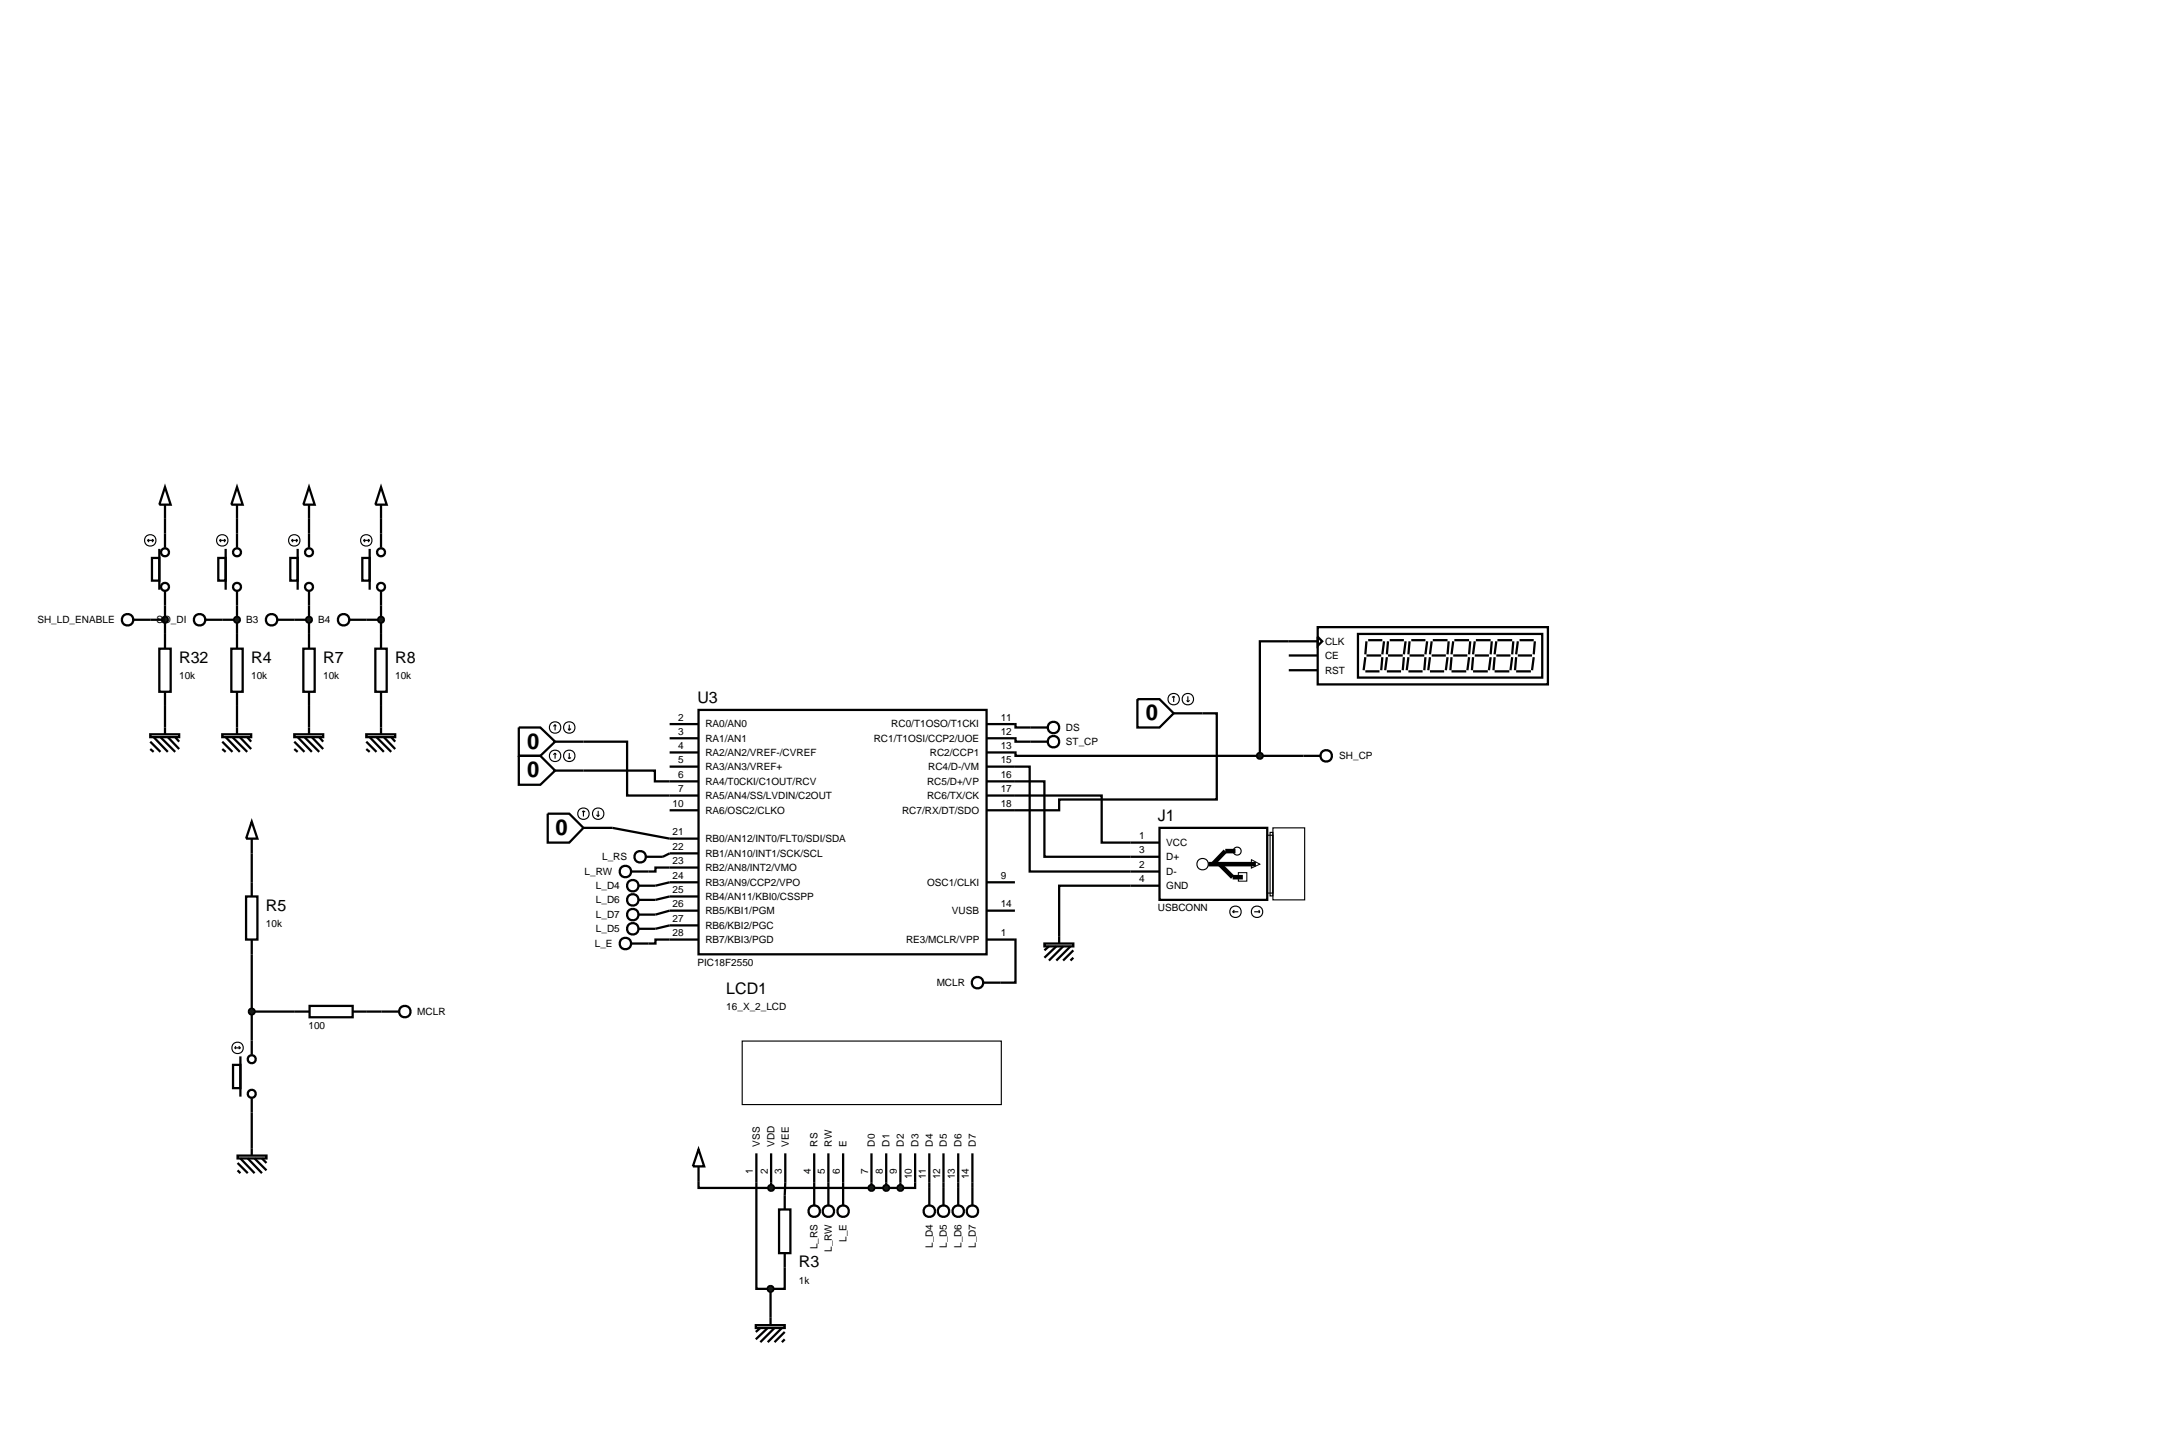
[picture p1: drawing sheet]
<svg xmlns="http://www.w3.org/2000/svg" width="384mm" height="257mm" viewBox="0 0 384 257" stroke-linecap="round" stroke-linejoin="round" font-family="sans-serif">
<g fill="none" stroke="#000" stroke-width=".4">
<path d="M26.8 98.4h1.3v4h-1.3zM28.1 96.8v7.2M29.1 85.9l1 3.1h-2zM29.1 89v7.6M41.8 91.5v2.6M54.5 91.5v2.6M67.2 91.5v2.6M23.5 109.3h5.6M28.1 114.4h2v7.6h-2zM29.1 104.2v10.2M39.2 109.3h2.6M41.8 106.8v5"/>
<path d="M51.9 109.3h2.6M54.5 106.8v5M64.6 109.3h2.6M67.2 106.8v5M227.3 113.1h-5.1v20.2M26.5 129.5h5.1v.5h-5.1zM26.5 130.8l1.8 1.8M26.5 132.1l.6 .5M27.1 130l2.5 2.6M28.3 130l2.6 2.6M29.1 122v7.5M29.6 130l2 2.1"/>
<path d="M30.9 130l.7 .8M41.8 124.5v3.8M54.5 124.5v3.8M67.2 124.5v3.8M102.9 130.8h7.7v9.5h7.5M102.9 135.9h12.6v1.9h2.6M179 137.8h5.2v13.3h15.2M179 135.2h2.6v18.5h17.8M179 130.2h.1v.6h2.6M179 127.7h.1v.6h2.6M179 132.7h.1v.6h43.1M212.1 125.8h2.5v15.2h-27.8v1.9h-7.8"/>
<path d="M222.2 133.3h7.7M44.4 150.5v5.1M108 146l10.1 1.9M118.1 153h-2.5v.7h-1.2M118.1 158.1l-2.5 .6M118.1 155.6l-2.5 .6M118.1 150.5l-1.2 .6M179 140.3h15.3v8.3h5.1M199.4 156.2h-12.6v8.9M44.4 168.3v15.2M44.4 178.4h7.6M64.7 178.4h2.6"/>
<path d="M118.1 165.7h-2.5v.7h-1.2M118.1 160.6l-2.5 .7M118.1 163.2l-2.5 .6M179 165.7h.1v7.6h-2.6M44.4 196.2v6.3M123.2 205.7v3.8h12.8M123.2 202.7l1 3h-2zM133.4 203.4v23.9h2.5M136 203.4v6.1M136 209.5h22.8M137.4 213.3h2v7.7h-2zM138.5 203.4l-.1 9.9"/>
<path d="M143.6 203.4v6.1M146.1 203.4v6.1M148.7 203.4v6.1M153.7 203.4v6.1M156.3 203.4v6.1M158.8 203.4v6.1M161.4 203.4v6.1h-2.6M163.9 203.4v6.1M166.4 203.4v6.1M169 203.4v6.1M171.5 203.4v6.1M133.3 233.7h5.1v.5h-5.1z"/>
<path d="M134.1 234.2l-.8 .7M135.4 234.2l-2.1 2M135.9 227.3v6.4M136.6 234.2l-2.5 2.5M137.9 234.2l-2.5 2.5M138.4 221v6.3h-2.5M138.4 234.9l-1.8 1.8M138.4 236.2l-.5 .5"/>
<circle cx="29.1" cy="97.4" r=".7"/>
<circle cx="22.5" cy="109.3" r="1.01"/>
<circle cx="29.1" cy="103.5" r=".7"/>
</g>
<g fill="none" stroke="#000" stroke-width=".2">
<path d="M26 95.3h1.1M26 95.3l.3 .3M26.3 95.1l-.3 .2M26.8 95.1l.3 .2M27.1 95.3l-.3 .3M130.9 183.6h45.7v11.2h-45.7z"/>
<circle cx="26.5" cy="95.3" r="1.01"/>
</g>
<path d="M28.8 108.9l.3-.1-.5 .5zM29.1 108.8l.4 .2 .1 .3zM29.1 109.8l.5-.5-.2 .4zM28.6 109.3l.5 .5-.4-.2z" fill="#004000" stroke="#000" stroke-width=".4"/>
<path d="M29.1 108.8l.5 .5-.5 .5-.5-.5z" fill="#004000"/>
<g fill="none" stroke="#000" stroke-width=".4">
<path d="M43.4 158.1h2v7.6h-2zM44.4 144.9l1 3h-2zM44.4 147.9v2.6M44.4 155.6v2.5M44.4 165.7v2.6M52 178.4h2.6M54.6 177.4h7.6v2h-7.6zM62.2 178.4h2.5M41.1 187.8h1.3v4.1h-1.3zM42.4 186.3v7.1M44.4 183.5v2.5M44.4 193.7v2.5"/>
<path d="M41.9 203.8h5.1v.5h-5.1zM41.9 205.1l1.8 1.8M41.9 206.4l.5 .5M42.4 204.3l2.5 2.6M43.7 204.3l2.5 2.6M44.4 202.5v1.3M44.9 204.3l2.1 2.1M46.2 204.3l.8 .8"/>
<circle cx="44.4" cy="192.9" r=".7"/>
<circle cx="44.4" cy="186.8" r=".7"/>
</g>
<g fill="none" stroke="#000" stroke-width=".2">
<path d="M41.4 184.8h1M41.4 184.8l.2 .2M41.6 184.5l-.2 .3M42.1 184.5l.3 .3M42.4 184.8l-.3 .2"/>
<circle cx="41.9" cy="184.8" r="1.01"/>
</g>
<path d="M44.1 178l.3-.1-.5 .5zM44.4 177.9l.4 .2 .1 .3zM44.4 178.9l.5-.5-.2 .4zM43.9 178.4l.5 .5-.4-.2z" fill="#004000" stroke="#000" stroke-width=".4"/>
<path d="M44.4 177.9l.5 .5-.5 .5-.5-.5z" fill="#004000"/>
<g fill="none" stroke="#000" stroke-width=".4">
<path d="M38.5 98.4h1.3v4h-1.3zM39.8 96.8v7.2M41.8 85.9l1 3.1h-2zM41.8 89v2.5M41.8 94.1v2.5M36.2 109.3h3M40.8 114.4h2v7.6h-2zM41.8 104.2v2.6M41.8 111.8v2.6M39.2 129.5h5.1v.5h-5.1zM39.2 130.8l1.8 1.8M39.2 132.1l.6 .5"/>
<path d="M39.8 130l2.5 2.6M41 130l2.6 2.6M41.8 122v2.5M41.8 128.3v1.2M42.3 130l2 2.1M43.6 130l.7 .8M67.3 178.4h3"/>
<circle cx="41.8" cy="97.4" r=".7"/>
<circle cx="35.2" cy="109.3" r="1.01"/>
<circle cx="41.8" cy="103.5" r=".7"/>
<circle cx="71.4" cy="178.4" r="1.01"/>
</g>
<g fill="none" stroke="#000" stroke-width=".2">
<path d="M38.7 95.3h1.1M38.7 95.3l.3 .3M39 95.1l-.3 .2M39.5 95.1l.3 .2M39.8 95.3l-.3 .3"/>
<circle cx="39.2" cy="95.3" r="1.01"/>
</g>
<path d="M41.5 108.9l.3-.1-.5 .5zM41.8 108.8l.4 .2 .1 .3zM41.8 109.8l.5-.5-.2 .4zM41.3 109.3l.5 .5-.4-.2z" fill="#004000" stroke="#000" stroke-width=".4"/>
<path d="M41.8 108.8l.5 .5-.5 .5-.5-.5z" fill="#004000"/>
<g fill="none" stroke="#000" stroke-width=".4">
<path d="M51.2 98.4h1.3v4h-1.3zM52.5 96.8v7.2M54.5 85.9l1 3.1h-2zM54.5 89v2.5M54.5 94.1v2.5M48.9 109.3h3M53.5 114.4h2v7.6h-2zM54.5 104.2v2.6M54.5 111.8v2.6M51.9 129.5h5.1v.5h-5.1zM51.9 130.8l1.8 1.8M51.9 132.1l.6 .5"/>
<path d="M52.5 130l2.5 2.6M53.7 130l2.6 2.6M54.5 122v2.5M54.5 128.3v1.2M55 130l2 2.1M56.3 130l.7 .8"/>
<circle cx="54.5" cy="97.4" r=".7"/>
<circle cx="47.9" cy="109.3" r="1.01"/>
<circle cx="54.5" cy="103.5" r=".7"/>
</g>
<g fill="none" stroke="#000" stroke-width=".2">
<path d="M51.4 95.3h1.1M51.4 95.3l.3 .3M51.7 95.1l-.3 .2M52.2 95.1l.3 .2M52.5 95.3l-.3 .3"/>
<circle cx="51.9" cy="95.3" r="1.01"/>
</g>
<path d="M54.2 108.9l.3-.1-.5 .5zM54.5 108.8l.4 .2 .1 .3zM54.5 109.8l.5-.5-.2 .4zM54 109.3l.5 .5-.4-.2z" fill="#004000" stroke="#000" stroke-width=".4"/>
<path d="M54.5 108.8l.5 .5-.5 .5-.5-.5z" fill="#004000"/>
<g fill="none" stroke="#000" stroke-width=".4">
<path d="M63.9 98.4h1.3v4h-1.3zM65.2 96.8v7.2M67.2 85.9l1 3.1h-2zM67.2 89v2.5M67.2 94.1v2.5M61.6 109.3h3M66.2 114.4h2v7.6h-2zM67.2 104.2v2.6M67.2 111.8v2.6M64.6 129.5h5.1v.5h-5.1zM64.6 130.8l1.8 1.8M64.6 132.1l.6 .5"/>
<path d="M65.2 130l2.5 2.6M66.4 130l2.6 2.6M67.2 122v2.5M67.2 128.3v1.2M67.7 130l2 2.1M69 130l.7 .8"/>
<circle cx="67.2" cy="97.4" r=".7"/>
<circle cx="60.6" cy="109.3" r="1.01"/>
<circle cx="67.2" cy="103.5" r=".7"/>
</g>
<g fill="none" stroke="#000" stroke-width=".2">
<path d="M64.1 95.3h1.1M64.1 95.3l.3 .3M64.4 95.1l-.3 .2M64.9 95.1l.3 .2M65.2 95.3l-.3 .3"/>
<circle cx="64.6" cy="95.3" r="1.01"/>
</g>
<path d="M66.9 108.9l.3-.1-.5 .5zM67.2 108.8l.4 .2 .1 .3zM67.2 109.8l.5-.5-.2 .4zM66.7 109.3l.5 .5-.4-.2z" fill="#004000" stroke="#000" stroke-width=".4"/>
<path d="M67.2 108.8l.5 .5-.5 .5-.5-.5z" fill="#004000"/>
<g fill="none" stroke="#000" stroke-width=".4">
<path d="M143.6 209.5v3.1M146.1 209.5v3.1M148.7 209.5v3.1"/>
<circle cx="143.6" cy="213.6" r="1.01"/>
<circle cx="146.1" cy="213.6" r="1.01"/>
<circle cx="148.7" cy="213.6" r="1.01"/>
</g>
<g fill="#004000" stroke="#000" stroke-width=".4">
<path d="M135.5 227l.4-.2-.5 .5zM135.9 226.8l.4 .2 .1 .3zM135.9 227.8l.5-.5-.2 .4zM135.4 227.3l.5 .5-.3-.1z"/>
<path d="M135.6 209.2l.4-.2-.5 .5zM136 209l.3 .1 .2 .4zM136.5 209.5l-.1 .3-.4 .2zM135.5 209.5l.5 .5-.4-.2z"/>
<path d="M153.4 209.1l.3-.1-.5 .5zM153.7 209l.3 .1 .2 .4zM154.2 209.5l-.1 .3-.4 .2zM153.2 209.5l.5 .5-.4-.2z"/>
<path d="M156 209.1l.3-.1-.5 .5zM156.3 209l.3 .1 .2 .4zM156.8 209.5l-.2 .4-.3 .1zM155.8 209.5l.5 .5-.4-.2z"/>
<path d="M158.4 209.2l.4-.2-.5 .5zM158.8 209l.3 .1 .2 .4zM159.3 209.5l-.1 .3-.4 .2zM158.3 209.5l.5 .5-.3-.1z"/>
</g>
<g fill="#004000">
<path d="M135.9 226.8l.5 .5-.5 .5-.5-.5z"/>
<path d="M135.5 209.5l.5-.5 .5 .5-.5 .5z"/>
<path d="M153.7 209l.5 .5-.5 .5-.5-.5z"/>
<path d="M156.3 209l.5 .5-.5 .5-.5-.5z"/>
<path d="M158.3 209.5l.5-.5 .5 .5-.5 .5z"/>
</g>
<g fill="none" stroke="#000" stroke-width=".4">
<path d="M227.3 115.6h5.1M227.3 118.2h5.1M227.3 113.1h5.1M232.4 110.6h40.6v10.1h-40.6zM232.4 112.3l.8 .8-.8 .8zM239.5 111.8h32.5v7.7h-32.5zM240.8 115.9l-.3 2.3M240.8 118.4h2.5M241 113.1l-.2 2.3M241 115.6h2.6M241.3 112.9h2.5M243.8 115.9l-.2 2.3"/>
<path d="M244.1 113.1l-.3 2.3M244.6 118.4h2.5M244.6 115.9l-.3 2.3M244.8 115.6h2.6M244.8 113.1l-.2 2.3M245.1 112.9h2.5M247.6 115.9l-.2 2.3M247.9 113.1l-.3 2.3M248.4 118.4h2.5M248.4 115.9l-.3 2.3M248.6 115.6h2.6M248.6 113.1l-.2 2.3"/>
<path d="M248.9 112.9h2.5M251.4 115.9l-.2 2.3M251.7 113.1l-.3 2.3M252.2 118.4h2.5M252.2 115.9l-.3 2.3M252.5 115.6h2.5M252.5 113.1l-.3 2.3M252.7 112.9h2.6M255.3 115.9l-.3 2.3M255.5 113.1l-.2 2.3M256 118.4h2.6M256 115.9l-.2 2.3"/>
<path d="M256.3 115.6h2.5M256.3 113.1l-.3 2.3M256.5 112.9h2.6M259.1 115.9l-.3 2.3M259.3 113.1l-.2 2.3M259.8 118.4h2.6M259.8 115.9l-.2 2.3M260.1 115.6h2.5M260.1 113.1l-.3 2.3M260.3 112.9h2.6M262.9 115.9l-.3 2.3M263.1 113.1l-.2 2.3"/>
<path d="M263.6 118.4h2.6M263.6 115.9l-.2 2.3M263.9 115.6h2.5M263.9 113.1l-.3 2.3M264.1 112.9h2.6M266.7 115.9l-.3 2.3M266.9 113.1l-.2 2.3M267.4 118.4h2.6M267.4 115.9l-.2 2.3M267.7 115.6h2.5M267.7 113.1l-.3 2.3M268 112.9h2.5"/>
<path d="M270.5 115.9l-.3 2.3M270.7 113.1l-.2 2.3M118.1 127.7h5.1M118.1 130.2h5.1M118.1 132.7h5.1M118.1 135.2h5.1M118.1 137.8h5.1M123.2 125.2h50.8v43.1h-50.8zM174 127.7h5M174 130.2h5M174 132.7h5M174 135.2h5"/>
<path d="M174 137.8h5M181.7 130.8h3M181.7 128.3h3M200.6 123.3h3.9l2.5 2.5-2.5 2.5h-3.9zM207 125.8h5.1M229.9 133.3h3M96.6 143.5h3.8l2.5 2.5-2.5 2.6h-3.8zM102.9 146h5.1M111.3 153.7h3.1M112.6 156.2h3M112.6 158.7h3M113.9 151.1h3"/>
<path d="M118.1 140.3h5.1M118.1 142.9h5.1M118.1 155.6h5.1M118.1 147.9h5.1M118.1 150.5h5.1M118.1 153h5.1M118.1 158.1h5.1M174 140.3h5M174 142.9h5M174 155.6h5M199.4 148.6h5.1M199.4 151.1h5.1"/>
<path d="M199.4 153.7h5.1M199.4 156.2h5.1M204.5 146h19v12.7h-19zM111.3 166.4h3.1M112.6 161.3h3M112.6 163.8h3M118.1 160.6h5.1M118.1 163.2h5.1M118.1 165.7h5.1M173.5 173.3h3M174 160.6h5M174 165.7h5"/>
<path d="M184.2 166.4h5.1v.5h-5.1zM185 166.9l-.8 .7M186.3 166.9l-2.1 2M186.8 165.1v1.3M187.5 166.9l-2.5 2.5M188.8 166.9l-2.5 2.5M189.3 167.6l-1.8 1.8M189.3 168.9l-.5 .5M163.9 209.5v3.1M166.4 209.5v3.1M169 209.5v3.1M171.5 209.5v3.1"/>
<circle cx="185.8" cy="130.8" r="1.01"/>
<circle cx="185.8" cy="128.3" r="1.01"/>
<circle cx="233.9" cy="133.3" r="1.01"/>
<circle cx="110.3" cy="153.7" r="1.01"/>
<circle cx="111.6" cy="158.7" r="1.01"/>
<circle cx="111.6" cy="156.2" r="1.01"/>
<circle cx="112.9" cy="151.1" r="1.01"/>
<circle cx="110.3" cy="166.4" r="1.01"/>
<circle cx="111.6" cy="163.8" r="1.01"/>
<circle cx="111.6" cy="161.3" r="1.01"/>
<circle cx="172.4" cy="173.3" r="1.01"/>
<circle cx="163.9" cy="213.6" r="1.01"/>
<circle cx="166.4" cy="213.6" r="1.01"/>
<circle cx="169" cy="213.6" r="1.01"/>
<circle cx="171.5" cy="213.6" r="1.01"/>
</g>
<g fill="none" stroke="#000" stroke-width=".2">
<path d="M207 122.8l-.3 .2M207 122.8l.2 .2M207 122.8v1M209.3 123.5l.2 .3M209.5 122.8v1M209.8 123.5l-.3 .3M102.9 143l-.2 .2M102.9 143l.3 .2M102.9 143v1M105.2 143.7l.3 .3M105.5 143v1M105.7 143.7l-.2 .3"/>
<path d="M223.5 147.3h1v10.2h-1zM224 146.8h.5v11.2h-.5zM224.5 146h5.6v12.7h-5.6zM217.4 160.8l.3 .2M217.4 160.8h1M217.7 160.5l-.3 .3M221.2 160.8h1M222 160.5l.2 .3M222.2 160.8l-.2 .2"/>
<circle cx="207" cy="123.3" r="1.01"/>
<circle cx="209.5" cy="123.3" r="1.01"/>
<circle cx="102.9" cy="143.5" r="1.01"/>
<circle cx="105.5" cy="143.5" r="1.01"/>
<circle cx="212.1" cy="152.4" r="1.01"/>
<circle cx="218.2" cy="150.1" r=".7"/>
<circle cx="217.9" cy="160.8" r="1.01"/>
<circle cx="221.7" cy="160.8" r="1.01"/>
</g>
<path d="M213.1 152.4h8.4M215.1 152.4l2.3 2.3h1.8M217.9 150.1h-1.8l-2.2 2.3" fill="none" stroke="#000" stroke-width=".8" stroke-linecap="butt"/>
<path d="M218.4 153.9h1.5v1.5h-1.5zM220.7 151.6l1.5 .8-1.5 .7z" fill="none" stroke="#000" stroke-width=".18"/>
<path d="M221.8 133l.4-.2-.5 .5zM222.2 132.8l.3 .1 .2 .4zM222.2 133.8l.5-.5-.2 .4zM221.7 133.3l.5 .5-.4-.2z" fill="#004000" stroke="#000" stroke-width=".4"/>
<path d="M222.2 132.8l.5 .5-.5 .5-.5-.5z" fill="#004000"/>
<path d="M91.5 128.3h3.8l2.6 2.5-2.6 2.5h-3.8zM91.5 133.3h3.8l2.6 2.6-2.6 2.5h-3.8zM97.9 130.8h5M97.9 135.9h5" fill="none" stroke="#000" stroke-width=".4"/>
<g fill="none" stroke="#000" stroke-width=".2">
<path d="M97.9 127.8l-.3 .3M97.9 127.8l.2 .3M97.9 127.8v1M97.9 132.8v1M97.9 132.8l-.3 .3M97.9 132.8l.2 .3M100.2 128.5l.2 .3M100.2 133.6l.2 .2M100.4 127.8v1M100.4 132.8v1M100.7 128.5l-.3 .3M100.7 133.6l-.3 .2"/>
<circle cx="97.9" cy="133.3" r="1.01"/>
<circle cx="97.9" cy="128.3" r="1.01"/>
<circle cx="100.4" cy="133.3" r="1.01"/>
<circle cx="100.4" cy="128.3" r="1.01"/>
</g>
<g font-size="3.9">
<text x="202.1" y="127">0</text>
<text x="93" y="132">0</text>
<text x="93" y="137.1">0</text>
<text x="98" y="147.2">0</text>
</g>
<g font-size="2.8">
<text x="31.6" y="117">R32</text>
<text x="44.3" y="117">R4</text>
<text x="57" y="117">R7</text>
<text x="69.7" y="117">R8</text>
<text x="123" y="124.1">U3</text>
<text x="204.2" y="144.9">J1</text>
<text x="46.9" y="160.7">R5</text>
<text x="128.1" y="175.3">LCD1</text>
<text x="140.9" y="223.5">R3</text>
</g>
<g font-size="1.8">
<text x="6.6" y="109.9">SH_LD_ENABLE</text>
<text x="27.6" y="109.9">SO_DI</text>
<text x="43.4" y="109.9">B3</text>
<text x="56.1" y="109.9">B4</text>
<text x="233.7" y="113.7">CLK</text>
<text x="31.6" y="119.8">10k</text>
<text x="44.3" y="119.8">10k</text>
<text x="57" y="119.8">10k</text>
<text x="69.7" y="119.8">10k</text>
<text x="233.7" y="118.8">RST</text>
<text x="233.7" y="116.2">CE</text>
<text x="119.6" y="127.1">2</text>
<text x="119.6" y="129.6">3</text>
<text x="124.4" y="128.3">RA0/AN0</text>
<text x="124.4" y="130.8">RA1/AN1</text>
<text x="154.1" y="130.8">RC1/T1OSI/CCP2/UOE</text>
<text x="157.2" y="128.3">RC0/T1OSO/T1CKI</text>
<text x="176.5" y="127.1">11</text>
<text x="176.5" y="129.6">12</text>
<text x="188" y="131.4">ST_CP</text>
<text x="188" y="128.9">DS</text>
<text x="119.6" y="132.1">4</text>
<text x="119.6" y="134.6">5</text>
<text x="119.6" y="137.2">6</text>
<text x="124.4" y="133.3">RA2/AN2/VREF-/CVREF</text>
<text x="124.4" y="135.8">RA3/AN3/VREF+</text>
<text x="163.7" y="135.8">RC4/D-/VM</text>
<text x="164" y="133.3">RC2/CCP1</text>
<text x="176.5" y="132.1">13</text>
<text x="176.5" y="134.6">15</text>
<text x="176.5" y="137.2">16</text>
<text x="236.2" y="133.9">SH_CP</text>
<text x="118.6" y="142.3">10</text>
<text x="119.6" y="139.7">7</text>
<text x="124.4" y="138.4">RA4/T0CKI/C1OUT/RCV</text>
<text x="124.4" y="140.9">RA5/AN4/SS/LVDIN/C2OUT</text>
<text x="124.4" y="143.5">RA6/OSC2/CLKO</text>
<text x="159.1" y="143.5">RC7/RX/DT/SDO</text>
<text x="163.5" y="138.4">RC5/D+/VP</text>
<text x="163.5" y="140.9">RC6/TX/CK</text>
<text x="176.5" y="139.7">17</text>
<text x="176.5" y="142.3">18</text>
<text x="118.6" y="147.3">21</text>
<text x="118.6" y="149.9">22</text>
<text x="124.4" y="148.5">RB0/AN12/INT0/FLT0/SDI/SDA</text>
<text x="200.9" y="148">1</text>
<text x="205.7" y="149.2">VCC</text>
<text x="103.1" y="154.3">L_RW</text>
<text x="106.2" y="151.7">L_RS</text>
<text x="118.6" y="152.4">23</text>
<text x="118.6" y="155">24</text>
<text x="124.4" y="151.1">RB1/AN10/INT1/SCK/SCL</text>
<text x="124.4" y="153.6">RB2/AN8/INT2/VMO</text>
<text x="176.5" y="155">9</text>
<text x="200.9" y="150.5">3</text>
<text x="200.9" y="153.1">2</text>
<text x="200.9" y="155.6">4</text>
<text x="205.7" y="151.7">D+</text>
<text x="205.7" y="154.3">D-</text>
<text x="105.1" y="161.9">L_D7</text>
<text x="105.1" y="159.3">L_D6</text>
<text x="105.1" y="156.8">L_D4</text>
<text x="118.6" y="157.5">25</text>
<text x="118.6" y="160">26</text>
<text x="124.4" y="156.2">RB3/AN9/CCP2/VPO</text>
<text x="124.4" y="158.7">RB4/AN11/KBI0/CSSPP</text>
<text x="124.4" y="161.2">RB5/KBI1/PGM</text>
<text x="163.5" y="156.2">OSC1/CLKI</text>
<text x="167.9" y="161.2">VUSB</text>
<text x="176.5" y="160">14</text>
<text x="204.2" y="160.7">USBCONN</text>
<text x="205.7" y="156.8">GND</text>
<text x="46.9" y="163.5">10k</text>
<text x="104.9" y="167">L_E</text>
<text x="105.1" y="164.4">L_D5</text>
<text x="118.6" y="162.6">27</text>
<text x="118.6" y="165.1">28</text>
<text x="124.4" y="163.8">RB6/KBI2/PGC</text>
<text x="124.4" y="166.3">RB7/KBI3/PGD</text>
<text x="159.8" y="166.3">RE3/MCLR/VPP</text>
<text x="176.5" y="165.1">1</text>
<text x="123" y="170.3">PIC18F2550</text>
<text x="165.2" y="173.9">MCLR</text>
<text x="73.6" y="179">MCLR</text>
<text x="128.1" y="178.1">16_X_2_LCD</text>
<text x="54.4" y="181.4">100</text>
<text x="134" y="202.2" transform="rotate(-90 134 202.2)">VSS</text>
<text x="136.6" y="202.2" transform="rotate(-90 136.6 202.2)">VDD</text>
<text x="139.1" y="202.2" transform="rotate(-90 139.1 202.2)">VEE</text>
<text x="144.2" y="202.2" transform="rotate(-90 144.2 202.2)">RS</text>
<text x="146.7" y="202.2" transform="rotate(-90 146.7 202.2)">RW</text>
<text x="149.3" y="202.2" transform="rotate(-90 149.3 202.2)">E</text>
<text x="154.3" y="202.2" transform="rotate(-90 154.3 202.2)">D0</text>
<text x="156.9" y="202.2" transform="rotate(-90 156.9 202.2)">D1</text>
<text x="159.4" y="202.2" transform="rotate(-90 159.4 202.2)">D2</text>
<text x="162" y="202.2" transform="rotate(-90 162 202.2)">D3</text>
<text x="164.5" y="202.2" transform="rotate(-90 164.5 202.2)">D4</text>
<text x="167" y="202.2" transform="rotate(-90 167 202.2)">D5</text>
<text x="169.6" y="202.2" transform="rotate(-90 169.6 202.2)">D6</text>
<text x="172.1" y="202.2" transform="rotate(-90 172.1 202.2)">D7</text>
<text x="132.8" y="207" transform="rotate(-90 132.8 207)">1</text>
<text x="135.4" y="207" transform="rotate(-90 135.4 207)">2</text>
<text x="137.9" y="207" transform="rotate(-90 137.9 207)">3</text>
<text x="143" y="207" transform="rotate(-90 143 207)">4</text>
<text x="145.5" y="207" transform="rotate(-90 145.5 207)">5</text>
<text x="148.1" y="207" transform="rotate(-90 148.1 207)">6</text>
<text x="153.1" y="207" transform="rotate(-90 153.1 207)">7</text>
<text x="155.7" y="207" transform="rotate(-90 155.7 207)">8</text>
<text x="158.2" y="207" transform="rotate(-90 158.2 207)">9</text>
<text x="160.8" y="208" transform="rotate(-90 160.8 208)">10</text>
<text x="163.3" y="208" transform="rotate(-90 163.3 208)">11</text>
<text x="165.8" y="208" transform="rotate(-90 165.8 208)">12</text>
<text x="168.4" y="208" transform="rotate(-90 168.4 208)">13</text>
<text x="170.9" y="208" transform="rotate(-90 170.9 208)">14</text>
<text x="144.2" y="220.3" transform="rotate(-90 144.2 220.3)">L_RS</text>
<text x="146.7" y="220.8" transform="rotate(-90 146.7 220.8)">L_RW</text>
<text x="149.3" y="219" transform="rotate(-90 149.3 219)">L_E</text>
<text x="164.5" y="220.1" transform="rotate(-90 164.5 220.1)">L_D4</text>
<text x="167" y="220.1" transform="rotate(-90 167 220.1)">L_D5</text>
<text x="169.6" y="220.1" transform="rotate(-90 169.6 220.1)">L_D6</text>
<text x="172.1" y="220.1" transform="rotate(-90 172.1 220.1)">L_D7</text>
<text x="140.9" y="226.4">1k</text>
</g>
</svg>
